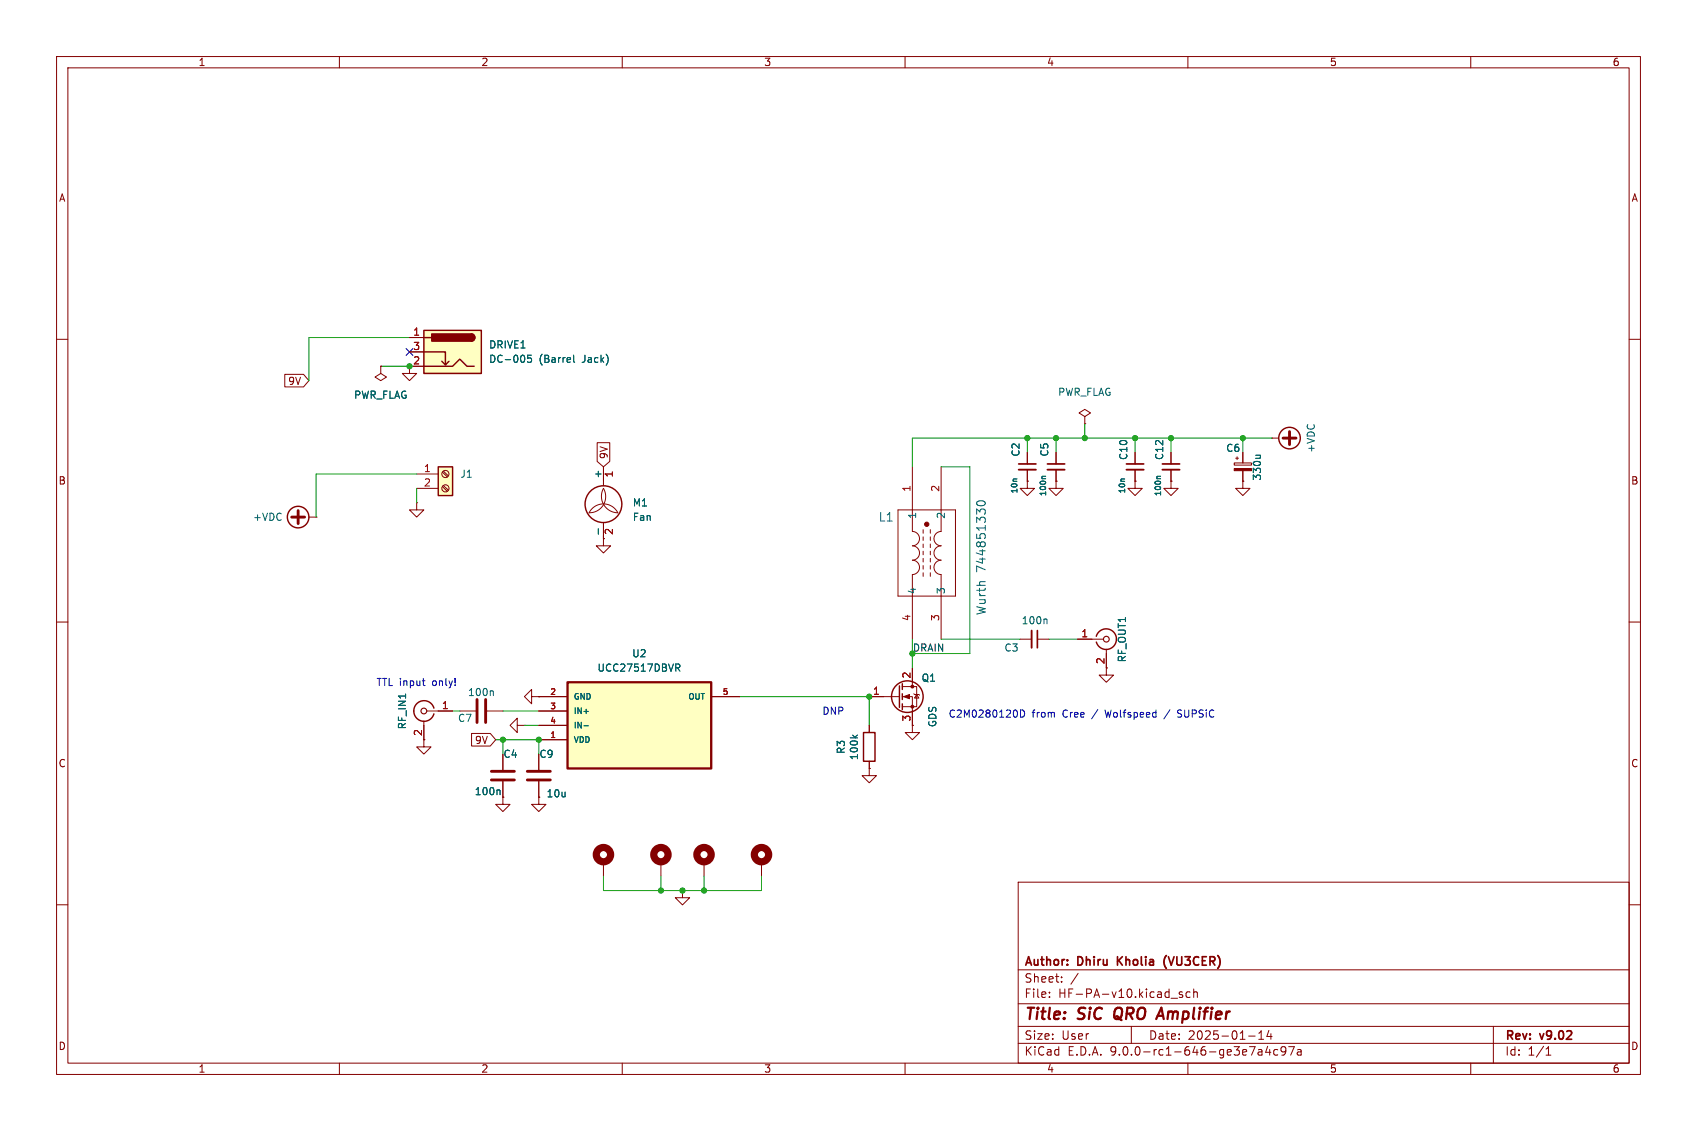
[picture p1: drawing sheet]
<svg xmlns="http://www.w3.org/2000/svg" width="300mm" height="200mm" viewBox="0 0 300 200" stroke-linecap="round" stroke-linejoin="round" font-family="sans-serif">
<g fill="none" stroke="#840000" stroke-width=".18">
<path d="M10 10h280v180h-280zM12 12h276v176h-276zM60 10v2M110 10v2M160 10v2M210 10v2M260 10v2M10 60h2M67.3 64.8v1.2l1 .7-1 .6-1-.6 1-.7M67.3 64.8h.1M72.4 64.8v1.2h1.3l-1.3 1.3-1.3-1.3h1.3M224.8 77.5h.1"/>
<path d="M224.8 77.5h1.3M288 60h2M54.6 91.4h1.3M55.9 91.4h.1M158.7 90.2h10.2v15.2h-10.2zM161.3 82.6v11.4a1.27 1.27 0 0 1 1.3 1.3 1.27 1.27 0 0 1-1.3 1.2 1.27 1.27 0 0 1 1.3 1.3 1.27 1.27 0 0 1-1.3 1.3 1.27 1.27 0 0 1 1.3 1.2 1.27 1.27 0 0 1-1.3 1.3v11.4M163.2 93.7v.6M163.2 94.9v.7M163.2 96.2v.6M163.2 97.5v.6M163.2 98.7v.7M164.5 93.7v.6"/>
<path d="M164.5 94.9v.7M164.5 96.2v.6M164.5 97.5v.6M164.5 98.7v.7M166.4 82.6v11.4a1.27 1.27 0 0 0-1.3 1.3 1.27 1.27 0 0 0 1.3 1.2 1.27 1.27 0 0 0-1.3 1.3 1.27 1.27 0 0 0 1.3 1.3 1.27 1.27 0 0 0-1.3 1.2 1.27 1.27 0 0 0 1.3 1.3v11.4M10 110h2M163.2 100v.6M163.2 101.3v.6M164.5 100v.6M164.5 101.3v.6M190.5 113h4.6M195.6 114.8v4.6h-1.3l1.3 1.3 1.2-1.3h-1.2"/>
<path d="M288 110h2M180 156h108v32h-108zM10 160h2M180 177.5h108M180 171.5h108M185.5 176.2v.2M185.5 175.5v.1M187.7 173.5v.2M187.7 172.8v.1M190.6 172.1l-1.3 1.9M207 176.5h1.2M209 175.5l-.3-.1-.2 .2v.2l.5 .2v.3h-.5"/>
<path d="M210.4 175.5l-.4-.1-.3 .3v.4l.1 .2h.6M211 175.5l.2-.1 .4 .1 .1 .9M211 174.9v1.5M288 160h2M60 188v2M110 188v2M160 188v2M180 184.5h108M180 181.5h108M200 181.5v3M210 188v2M220.7 183.2h1.2"/>
<path d="M222.5 183.8h.9M222.5 182.7l.5-.4v1.5M222.6 185.6h.3l.2 .2v.8M223.1 186.5l-.5 .1M223.1 185.9l-.5 .1M224.1 185l-.4 1.1h1M224.3 182.2l-.3 1.1h.9M224.5 185.6v1M224.7 182.8v1M225.9 185.7l-.4-.1-.3 .3v.4l.1 .2h.6M227.3 185.7l-.3 .3h-.3l-.2-.3 .1-.5 .4-.1 .2 .1a.99 .99 0 0 1-.3 1.4h-.3M227.8 185.1h1l-.6 1.5"/>
<path d="M229.4 185.7h.6v.9M230 185.9l-.5 .1a.29 .29 0 0 0-.2 .3 .29 .29 0 0 0 .2 .3l.5-.1M260 188v2M264 181.5v6.5M273.3 186.6h.9M273.3 185.5l.4-.4v1.5"/>
</g>
<path d="M197.2 178.5a1.5 1.5 0 0 0 0 1.6M204.7 179.6h.9M204.4 180.2l.9-2 .4 2" fill="none" stroke="#840000" stroke-width=".4"/>
<path d="M197.6 169.2v1.5M198.4 169.2l-.8 .8M206.2 169a1.72 1.72 0 0 0 0 2.3" fill="none" stroke="#840000" stroke-width=".3"/>
<path d="M226.8 77.5h2.3M228 76.3v2.3M51.6 91.4h2.2M52.7 90.3v2.3" fill="none" stroke="#840000" stroke-width=".51"/>
<g fill="none" stroke="#840000" stroke-width=".25">
<path d="M193.8 112.5a1.81 1.81 0 0 1 2.8-1 1.81 1.81 0 0 1 0 3 1.81 1.81 0 0 1-2.8-1"/>
<circle cx="228" cy="77.5" r="1.9"/>
<circle cx="52.7" cy="91.4" r="1.9"/>
</g>
<circle cx="163.8" cy="92.7" r=".38" fill="#840000" stroke="#840000" stroke-width=".18"/>
<path d="M172.7 88.8a1.01 1.01 0 0 1 1.5 .1 .83 .83 0 0 1-.7 .6 .83 .83 0 0 1-.8-.3z" fill="none" stroke="#006464" stroke-width=".18"/>
<circle cx="195.6" cy="113" r=".51" fill="none" stroke="#840000" stroke-width=".2"/>
<path d="M77.5 82.6h2.5v5h-2.5z" fill="#ffffc2"/>
<path d="M77.5 82.6h2.5v5h-2.5z" fill="none" stroke="#840000" stroke-width=".25"/>
<g fill="none" stroke="#840000" stroke-width=".18">
<path d="M73.7 88.9v1.3h1.2l-1.2 1.2-1.3-1.2h1.3M73.7 88.9h.1M73.7 83.8h3.8M73.7 86.4h3.8M78.2 83.5l.9 .8M78.2 86l.9 .9M78.4 83.3l.8 .9M78.4 85.9l.8 .8M106.7 95.3v1.2h1.2l-1.2 1.3-1.3-1.3h1.3M106.7 95.3h.1"/>
<circle cx="78.7" cy="83.8" r=".63"/>
<circle cx="78.7" cy="86.4" r=".63"/>
</g>
<path d="M74.9 58.4h10.2v7.6h-10.2z" fill="#ffffc2"/>
<g fill="none" stroke="#840000" stroke-width=".25">
<path d="M74.9 58.4h10.2v7.6h-10.2zM74.9 59.7h1.3M83.3 59.1a.64 .64 0 0 1 .6 .6 .64 .64 0 0 1-.6 .6M74.9 64.8h5.1l1.3-1.3 1.2 1.3h1.3M74.9 62.2h3.8v2.3l.7-.6M78.1 63.9l.6 .6M76.7 125.2a1.81 1.81 0 0 0-2.8-.9 1.81 1.81 0 0 0 0 2.9 1.81 1.81 0 0 0 2.8-1M159 121.3v3.8M159.5 120.9v1M159.5 122.7v1M159.5 124.5v1"/>
<circle cx="106.7" cy="89.2" r="3.3"/>
<circle cx="160.4" cy="123.2" r="2.79"/>
</g>
<g fill="#840000" stroke="#840000" stroke-width=".25">
<path d="M83.3 59.1a.64 .64 0 0 1 .6 .6 .64 .64 0 0 1-.6 .6z"/>
<path d="M76.3 59.1h7v1.2h-7z"/>
</g>
<g fill="none" stroke="#840000" stroke-width=".18">
<path d="M72.4 59.7h2.5M72.4 62.2h2.5M72.4 64.8h2.5M191.8 73.7l1-.7-1-.6-1 .6 1 .7v1.2M191.8 74.9h.1M106.7 86.4a2.86 2.86 0 0 1-2.6 4.3 2.84 2.84 0 0 1 2.6-1.6 2.84 2.84 0 0 1 2.5 1.6 2.92 2.92 0 0 1-2.5-4.3zM106.7 82.6v3.3M106.7 92.4v2.9M181.6 85.1v1.3h1.3l-1.3 1.2-1.3-1.2h1.3M181.6 85.1h.1M181.6 80v2M181.6 83.1v2"/>
<path d="M186.7 85.1v1.3h1.3l-1.3 1.2-1.3-1.2h1.3M186.7 85.1h.1M186.7 80v2M186.7 83.1v2M200.7 85.1v1.3h1.2l-1.2 1.2-1.3-1.2h1.3M200.7 85.1h.1M200.7 80v2M200.7 83.1v2M207 85.1v1.3h1.3l-1.3 1.2-1.3-1.2h1.3M207 85.1h.1M207 80v2M207 83.1v2"/>
<path d="M218.2 81.9h3v.3h-3zM218.4 81h.5M218.7 80.8v.5M219.7 85.1v1.3h1.3l-1.3 1.2-1.3-1.2h1.3M219.7 85.1h.1M219.7 80v1.9M219.7 83.2v1.9M161.3 118.1v3.3M180.3 113h2.1M183.4 113h2M74.9 127.5v4.6h1.3l-1.3 1.3-1.2-1.3h1.2M75.4 125.7h4.6"/>
<path d="M81.3 125.7h2.8M86.1 125.7h2.8M91.4 128.3v-1.3l-1.2 1.3 1.2 1.2v-1.2h1.3M92.7 128.3h.1M94 123.2v-1.3l-1.3 1.3 1.3 1.3v-1.3h1.2M95.2 123.2h.1M95.2 133.4v2.7M95.2 138.2v2.8M153.7 123.2h5.3M159.5 121.4h2.6v3.6h-2.6M159.5 123.2h1.8v5.1M161.3 128.3v1.2h1.3l-1.3 1.3-1.3-1.3h1.3"/>
<path d="M161.3 128.3h.1M161.5 122.7l.2 .1h.7l.2 .1M162.1 122.8l.3 .6h-.7zM106.7 152.4v2.5M116.8 152.4v2.5M120.6 157.5v1.3h1.3l-1.3 1.2-1.2-1.2h1.2M120.6 157.5h.1"/>
</g>
<path d="M93.9 62.8h-.6l-.1 .6 .2-.1 .4 .1 .2 .1-.1 .5-.2 .1-.5-.1M101.4 62.8v1.1l.2 .2M105.8 93.5v1M184.9 84.2h-.6l-.1 .3M205.2 84.2h-.5l-.2 .3M222 80.5h.8M222.7 80.5l.1 .2M184.9 109.5l.2 .1v.7M87 122.2l.2 .1v.7" fill="none" stroke="#006464" stroke-width=".18"/>
<path d="M180.1 82h3M185.2 82h3M199.1 82h3.1M205.5 82h3M183.4 111.5v3.1" fill="none" stroke="#840000" stroke-width=".3"/>
<path d="M180.1 83.1h3M185.2 83.1h3M199.1 83.1h3.1M205.5 83.1h3M182.4 111.5v3.1" fill="none" stroke="#840000" stroke-width=".33"/>
<g fill="#840000" stroke="#840000" stroke-width=".18">
<path d="M159.8 123.2l1-.4v.8z"/>
<path d="M218.2 82.9h3v.3h-3z"/>
<circle cx="161.3" cy="121.4" r=".25"/>
<circle cx="161.3" cy="125" r=".25"/>
</g>
<path d="M84.3 123.7v4.1M85.9 123.7v4.1M93.2 136.4h4.1M93.2 137.9h4.1" fill="none" stroke="#840000" stroke-width=".51"/>
<circle cx="74.9" cy="125.7" r=".51" fill="none" stroke="#840000" stroke-width=".2"/>
<g fill="none" stroke="#840000" stroke-width="1.3">
<circle cx="106.7" cy="151.1" r="1.27"/>
<circle cx="116.8" cy="151.1" r="1.27"/>
</g>
<path d="M100.3 120.7h25.4v15.2h-25.4z" fill="#ffffc2"/>
<path d="M100.3 120.7h25.4v15.2h-25.4z" fill="none" stroke="#840000" stroke-width=".41"/>
<g fill="none" stroke="#840000" stroke-width=".18">
<path d="M72.4 59.7h2.5M50.3 66.2h3.4l.9 1.1-.9 1.1h-3.4zM67.3 64.8h.1M72.4 62.2h2.5M72.4 64.8h2.5M105.6 78.3h2.2v3.3l-1.1 1-1.1-1zM106.7 95.3h.1M106.7 82.6v2.5M106.7 92.7v2.6M181.6 85.1h.1M181.6 80v2M181.6 83.1v2"/>
<path d="M186.7 85.1h.1M186.7 80v2M186.7 83.1v2M200.7 85.1h.1M200.7 80v2M200.7 83.1v2M207 85.1h.1M207 80v2M207 83.1v2M219.7 85.1h.1M219.7 80v1.9M219.7 83.2v1.9"/>
<path d="M161.3 118.1v2.6M190.5 113h2.5M195.6 115.6v2.5M74.9 128.3v2.5M77.5 125.7h2.5M83.4 129.7h3.3l.9 1.1-.9 1.1h-3.3zM88.9 133.4v2.7M88.9 138.2v2.8M95.2 123.2h.1M95.2 123.2h5.1M95.2 125.7h5.1M95.2 128.3h5.1"/>
<path d="M95.2 130.8h5.1M95.2 133.4v2.7M95.2 138.2v2.8M125.7 123.2h5.1M153.7 135.9v1.3h1.2l-1.2 1.2-1.3-1.2h1.3M153.7 135.9h.1M153.7 123.2h2.5M153.7 128.3v1.2M153.7 134.6v1.3M161.3 128.3h.1M161.3 125.7v2.6M88.9 141v1.2h1.3l-1.3 1.3-1.3-1.3h1.3"/>
<path d="M88.9 141h.1M95.2 141v1.2h1.3l-1.3 1.3-1.2-1.3h1.2M95.2 141h.1M124.5 152.4v2.5M134.6 152.4v2.5"/>
</g>
<g fill="none" stroke="#006464" stroke-width=".18">
<path d="M93.9 62.8h-.6l-.1 .6 .2-.1 .4 .1 .2 .1-.1 .5-.2 .1-.5-.1M101.4 62.8v1.1l.2 .2M105.8 93.5v1M184.9 84.2h-.6l-.1 .3M205.2 84.2h-.5l-.2 .3M222 80.5h.8M222.7 80.5l.1 .2M119.5 117.4h.5l.2 .3-.1 .3-.6 .1M119.8 118.1l.4 .6M88.2 139.7l.2 .2v.6M103.2 128.3h.8M150.7 130l.5 .5"/>
<path d="M151.6 130l-.5 .4"/>
</g>
<path d="M86.9 136.4h4M86.9 137.9h4" fill="none" stroke="#840000" stroke-width=".51"/>
<path d="M152.7 129.5h2v5.1h-2z" fill="none" stroke="#840000" stroke-width=".25"/>
<g fill="none" stroke="#840000" stroke-width="1.3">
<circle cx="124.5" cy="151.1" r="1.27"/>
<circle cx="134.6" cy="151.1" r="1.27"/>
</g>
<g fill="none" stroke="#009600" stroke-width=".18">
<path d="M72.4 59.7h-17.8v7.6M67.3 64.8h5.1M181.6 77.5v2.5M186.7 77.5v2.5M191.8 74.9v2.6M200.7 77.5v2.5M207 77.5v2.5M219.7 77.5v2.5M224.8 77.5h-63.5v5.1M73.7 83.8h-17.8v7.6M73.7 86.4v2.5M166.4 82.6h5v33h-10.1"/>
<path d="M161.3 113v5.1M166.4 113h13.9M185.4 113h5.1M80 125.7h1.3M87.6 130.8h7.6v2.6M88.9 125.7h6.3M88.9 130.8v2.6M92.7 128.3h2.5M130.8 123.2h22.9v5.1M106.7 154.9v2.6h27.9v-2.6M116.8 154.9v2.6M124.5 154.9v2.6"/>
</g>
<path d="M71.8 61.6l1.2 1.2M73 61.6l-1.2 1.2" fill="none" stroke="#000084" stroke-width=".18"/>
<path d="M74.7 120.4h.4M74.9 121.2h.2M180.4 125.6a.64 .64 0 0 1 .7 .6 .64 .64 0 0 1-.7 .6zM206.8 125.5l-1.1 1.6M208.2 126.8h.4M208.7 125.6h-.3l-.2 .2 .1 .3 .3 .1" fill="none" stroke="#0000c2" stroke-width=".18"/>
<g fill="#009600" stroke="#009600" stroke-width=".18">
<circle cx="72.4" cy="64.8" r=".46"/>
<circle cx="116.8" cy="157.5" r=".46"/>
<circle cx="124.5" cy="157.5" r=".46"/>
<circle cx="120.6" cy="157.5" r=".46"/>
<circle cx="88.9" cy="130.8" r=".46"/>
<circle cx="95.2" cy="130.8" r=".46"/>
<circle cx="153.7" cy="123.2" r=".46"/>
<circle cx="181.6" cy="77.5" r=".46"/>
<circle cx="186.7" cy="77.5" r=".46"/>
<circle cx="191.8" cy="77.5" r=".46"/>
<circle cx="200.7" cy="77.5" r=".46"/>
<circle cx="207" cy="77.5" r=".46"/>
<circle cx="161.3" cy="115.6" r=".46"/>
<circle cx="219.7" cy="77.5" r=".46"/>
</g>
<g font-size="2.8" fill="#840000">
<text x="181" y="180.9">Title:</text>
<text x="190.7" y="180.9">SiC</text>
<text x="197.8" y="180.9">QRO</text>
<text x="206.4" y="180.9">Amplifier</text>
</g>
<g font-size="2.1" fill="#006464">
<text x="155.3" y="92.4">L1</text>
<text x="174.5" y="101.3" transform="rotate(-90 174.5 101.3)">744851330</text>
<text x="174.5" y="108.9" transform="rotate(-90 174.5 108.9)">Wurth</text>
</g>
<g font-size="2.1" fill="#840000">
<text x="181" y="174">Sheet:</text>
<text x="181" y="171.2">Author:</text>
<text x="190.6" y="171.2">Dhiru</text>
<text x="198.2" y="171.2">Kholia</text>
<text x="207" y="171.2">(VU3CER)</text>
<text x="181" y="176.7">File:</text>
<text x="187.1" y="176.7">HF-PA-v10.kicad_sch</text>
<text x="181" y="184.1">Size:</text>
<text x="187.7" y="184.1">User</text>
<text x="203" y="184.1">Date:</text>
<text x="210" y="184.1">2025-01-14</text>
<text x="266" y="184.3">Rev:</text>
<text x="272.4" y="184.3">v9.02</text>
<text x="181" y="186.9">KiCad</text>
<text x="188.7" y="186.9">E.D.A.</text>
<text x="196.3" y="186.9">9.0.0-rc1-646-ge3e7a4c97a</text>
<text x="266" y="186.9">Id:</text>
<text x="270.1" y="186.9">1/1</text>
</g>
<g font-size="1.8" fill="#840000">
<text x="35" y="11.9">1</text>
<text x="85" y="11.9">2</text>
<text x="135" y="11.9">3</text>
<text x="185" y="11.9">4</text>
<text x="235" y="11.9">5</text>
<text x="285" y="11.9">6</text>
<text x="10.3" y="35.9">A</text>
<text x="288.3" y="35.9">A</text>
<text x="50.8" y="68.3">9V</text>
<text x="107.6" y="81.3" transform="rotate(-90 107.6 81.3)">9V</text>
<text x="10.3" y="85.9">B</text>
<text x="288.3" y="85.9">B</text>
<text x="83.9" y="131.8">9V</text>
<text x="10.3" y="135.9">C</text>
<text x="288.3" y="135.9">C</text>
<text x="10.3" y="185.9">D</text>
<text x="288.3" y="185.9">D</text>
<text x="35" y="189.9">1</text>
<text x="85" y="189.9">2</text>
<text x="135" y="189.9">3</text>
<text x="185" y="189.9">4</text>
<text x="235" y="189.9">5</text>
<text x="285" y="189.9">6</text>
</g>
<g font-size="1.8" fill="#a90000">
<text x="73" y="59.4">1</text>
<text x="73" y="62">3</text>
<text x="73" y="64.5">2</text>
<text x="74.9" y="83.6">1</text>
<text x="74.9" y="86.1">2</text>
<text x="108.7" y="84.5" transform="rotate(-90 108.7 84.5)">1</text>
<text x="161" y="87.1" transform="rotate(-90 161 87.1)">1</text>
<text x="166.1" y="87.1" transform="rotate(-90 166.1 87.1)">2</text>
<text x="108.7" y="94.7" transform="rotate(-90 108.7 94.7)">2</text>
<text x="161" y="109.9" transform="rotate(-90 161 109.9)">4</text>
<text x="166.1" y="109.9" transform="rotate(-90 166.1 109.9)">3</text>
<text x="191.1" y="112.8">1</text>
<text x="195.3" y="117.5" transform="rotate(-90 195.3 117.5)">2</text>
<text x="78" y="125.5">1</text>
<text x="154.2" y="122.9">1</text>
<text x="161" y="120.1" transform="rotate(-90 161 120.1)">2</text>
<text x="74.7" y="130.2" transform="rotate(-90 74.7 130.2)">2</text>
<text x="161" y="127.7" transform="rotate(-90 161 127.7)">3</text>
</g>
<g font-size="1.8" fill="#006464">
<text x="86.4" y="61.8">DRIVE1</text>
<text x="86.4" y="64.4">DC-005</text>
<text x="95.3" y="64.4">(Barrel</text>
<text x="103" y="64.4">Jack)</text>
<text x="62.5" y="70.7">PWR_FLAG</text>
<text x="187" y="70.2">PWR_FLAG</text>
<text x="180.4" y="80.8" transform="rotate(-90 180.4 80.8)">C2</text>
<text x="185.5" y="80.8" transform="rotate(-90 185.5 80.8)">C5</text>
<text x="199.5" y="81.4" transform="rotate(-90 199.5 81.4)">C10</text>
<text x="205.8" y="81.4" transform="rotate(-90 205.8 81.4)">C12</text>
<text x="216.7" y="80.1">C6</text>
<text x="232.6" y="80.2" transform="rotate(-90 232.6 80.2)">+VDC</text>
<text x="81.3" y="84.7">J1</text>
<text x="106.4" y="84.7" transform="rotate(-90 106.4 84.7)">+</text>
<text x="111.8" y="89.8">M1</text>
<text x="223.1" y="85.1" transform="rotate(-90 223.1 85.1)">330u</text>
<text x="44.6" y="92.3">+VDC</text>
<text x="111.8" y="92.3">Fan</text>
<text x="162.2" y="91.8" transform="rotate(-90 162.2 91.8)">1</text>
<text x="167.2" y="91.8" transform="rotate(-90 167.2 91.8)">2</text>
<text x="162.2" y="105.2" transform="rotate(-90 162.2 105.2)">4</text>
<text x="167.2" y="105.2" transform="rotate(-90 167.2 105.2)">3</text>
<text x="180.5" y="110.6">100n</text>
<text x="105.5" y="119">UCC27517DBVR</text>
<text x="111.7" y="116.4">U2</text>
<text x="177.5" y="115.4">C3</text>
<text x="199.2" y="117.2" transform="rotate(-90 199.2 117.2)">RF_OUT1</text>
<text x="82.6" y="123.3">100n</text>
<text x="162.8" y="120.8">Q1</text>
<text x="72" y="129.1" transform="rotate(-90 72 129.1)">RF_IN1</text>
<text x="80.9" y="127.9">C7</text>
<text x="165.7" y="128.7" transform="rotate(-90 165.7 128.7)">GDS</text>
<text x="88.9" y="134.2">C4</text>
<text x="95.3" y="134.2">C9</text>
<text x="149.6" y="133.4" transform="rotate(-90 149.6 133.4)">R3</text>
<text x="151.9" y="134.5" transform="rotate(-90 151.9 134.5)">100k</text>
<text x="83.8" y="140.8">100n</text>
<text x="96.5" y="141.2">10u</text>
</g>
<text font-size="1.8" fill="#0f0f0f" x="161.3" y="115.3">DRAIN</text>
<g font-size="1.8" fill="#0000c2">
<text x="66.5" y="121.5">TTL input</text>
<text x="76.5" y="121.5">only!</text>
<text x="145.3" y="126.6">DNP</text>
<text x="167.6" y="127.1">C2M0280120D</text>
<text x="182.4" y="127.1">from</text>
<text x="188" y="127.1">Cree</text>
<text x="193.4" y="127.1">/</text>
<text x="195.9" y="127.1">Wolfspeed</text>
<text x="209" y="127.1">SUPSiC</text>
</g>
<g font-size="1.4" fill="#006464">
<text x="180" y="87.4" transform="rotate(-90 180 87.4)">10n</text>
<text x="185.1" y="87.8" transform="rotate(-90 185.1 87.8)">100n</text>
<text x="199.1" y="87.4" transform="rotate(-90 199.1 87.4)">10n</text>
<text x="205.4" y="87.8" transform="rotate(-90 205.4 87.8)">100n</text>
<text x="101.3" y="123.9">GND</text>
<text x="121.6" y="123.9">OUT</text>
<text x="101.3" y="126.5">IN+</text>
<text x="101.3" y="129">IN-</text>
<text x="101.3" y="131.5">VDD</text>
</g>
<g font-size="1.4" fill="#a90000">
<text x="97.2" y="122.9">2</text>
<text x="97.2" y="125.5">3</text>
<text x="127.7" y="122.9">5</text>
<text x="97.2" y="128">4</text>
<text x="97.2" y="130.6">1</text>
</g>
</svg>
